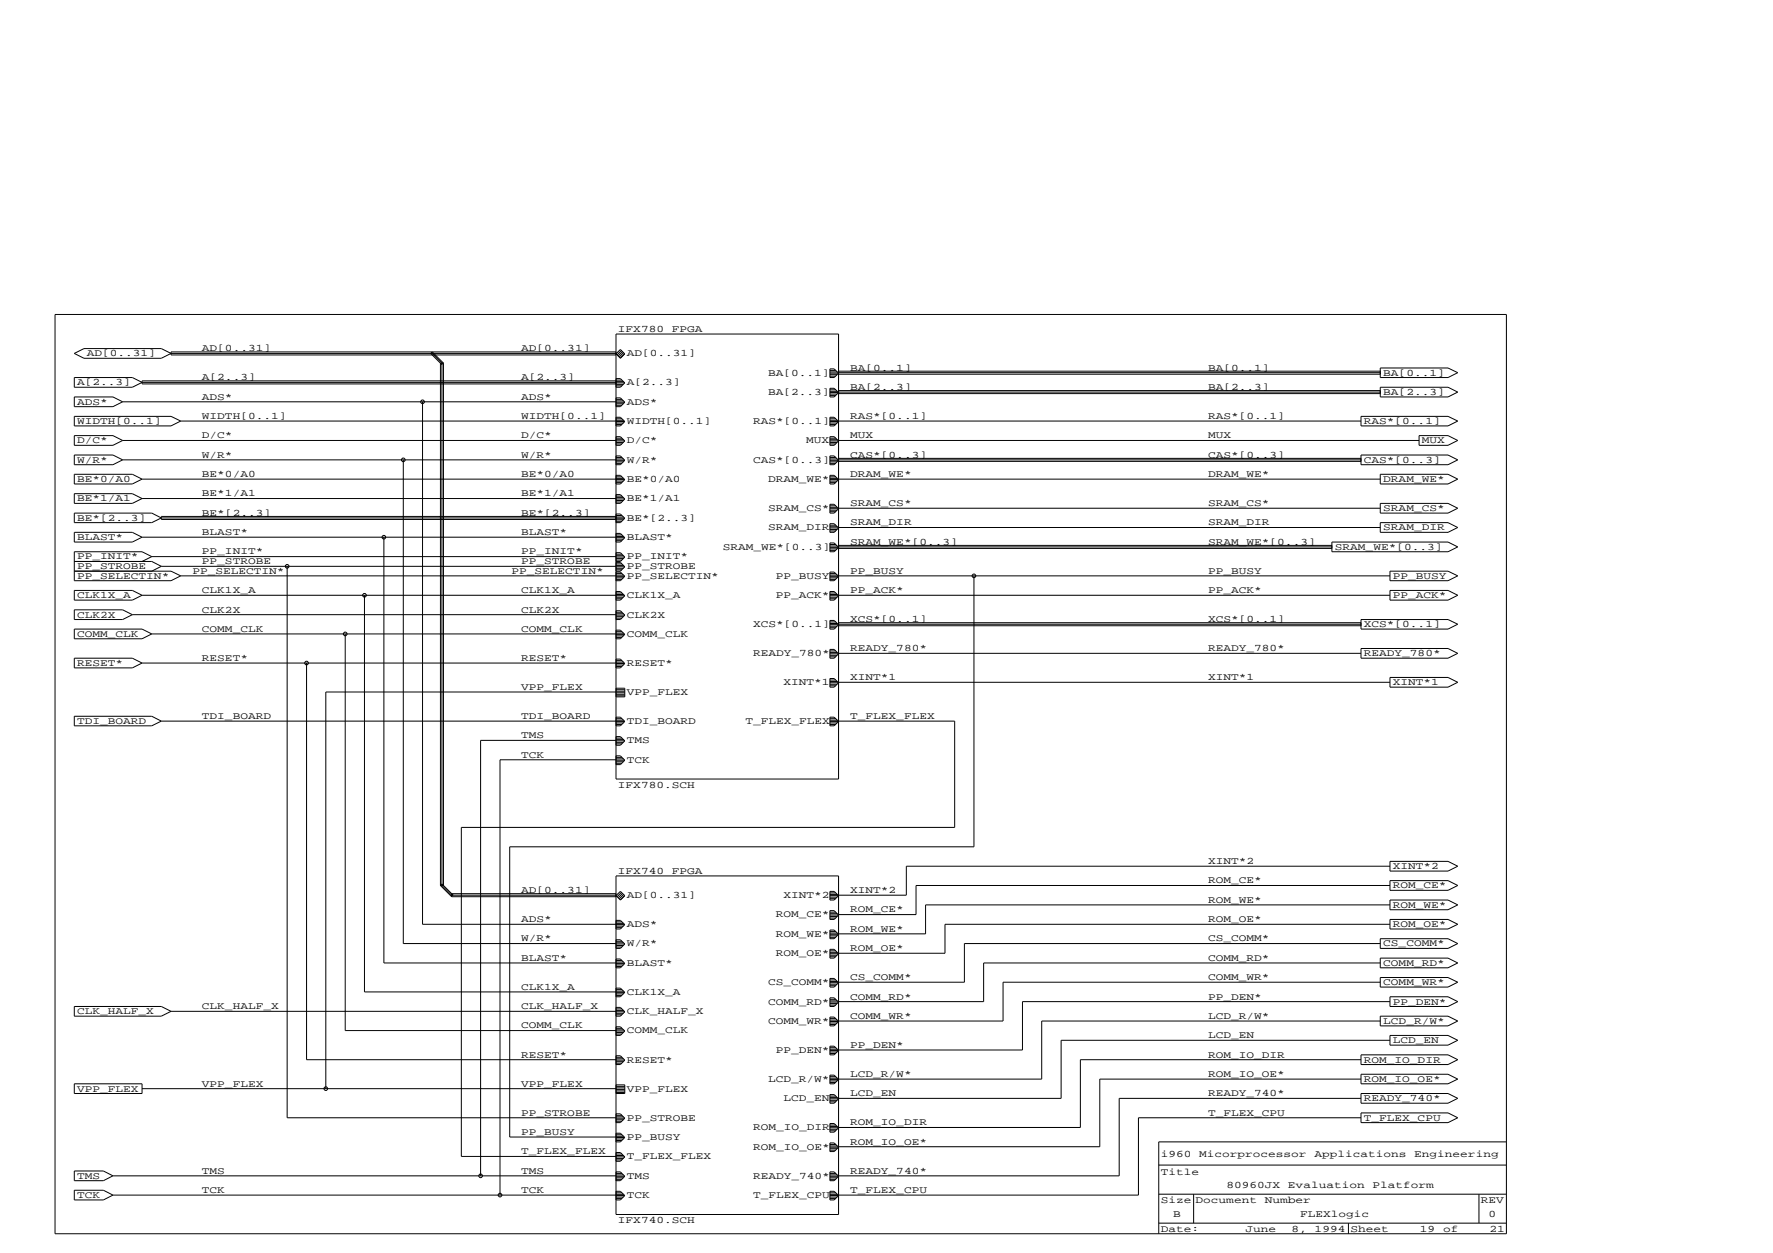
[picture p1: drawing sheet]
<svg xmlns="http://www.w3.org/2000/svg" width="297mm" height="210mm" viewBox="0 0 297 210" stroke-linecap="round" stroke-linejoin="round" font-family="sans-serif">
<g fill="none" stroke="#000" stroke-width=".17">
<path d="M9.2 52.7h243.2v154h-243.2zM12.4 59.2l1.7-.8h12.9l1.7 .8-1.7 .8h-12.9zM28.7 59.2h74.5M72.4 59.2l1.6 1.6v87.5l1.7 1.7h27.5M103.2 56h37.3v74.5h-37.3zM103.2 59h-74.5v.5h74.5M103.9 58.5l.8 .8-.8 .7-.7-.7zM104.1 58.7l-.7 .8M104.3 58.9l-.7 .7M104.5 59.1l-.8 .7M104.6 59.3l-.7 .7M12.4 69.7h16.3l1.6 .8-1.6 .8h-16.3z"/>
<path d="M12.4 63.2h9.8l1.6 .9-1.6 .8h-9.8zM12.4 66.5h6.5l1.6 .8-1.6 .8h-6.5zM12.4 73h6.5l1.6 .8-1.6 .8h-6.5zM12.4 76.2h6.5l1.6 .8-1.6 .9h-6.5zM12.4 79.5h9.8l1.6 .8-1.6 .8h-9.8zM20.5 77h82.7M20.5 67.3h82.7M20.5 73.8h82.7M23.8 64.1h79.4M30.3 70.5h72.9M67.6 77v81.1h35.6M70.8 67.3v87.5h32.4"/>
<path d="M74.3 60.8h-.5v87.5M74.3 60.8l-1.9-1.8-.2 .2 1.8 1.9M74.3 60.8v87.5h-.5M103.2 69.9h.7l.8 .7M103.2 70.2h1M103.2 70.4h1.2M103.2 70.6h1.5M103.2 70.9h1.2M103.2 71.1h1M103.2 63.4h.7l.8 .7M103.2 63.7h1M103.2 63.9h1.2"/>
<path d="M103.2 64.1h1.5M103.2 64.4h1.2M103.2 64.6h1M103.2 66.6h.7l.8 .8M103.2 66.9h1M103.2 67.2h1.2M103.2 67.4h1.5M103.2 67.6h1.2M103.2 67.9h1M103.2 73.2h.7l.8 .7M103.2 73.4h1M103.2 73.7h1.2"/>
<path d="M103.2 73.9h1.5M103.2 74.1h1.2M103.2 74.4h1M103.2 76.4h.7l.8 .7M103.2 76.6h1M103.2 76.9h1.2M103.2 77.1h1.5M103.2 77.4h1.2M103.2 77.6h1M103.2 79.6h.7l.8 .7M103.2 79.9h1M103.2 63.8h-79.4v.5h79.4"/>
<path d="M104.7 70.6l-.8 .7h-.7M104.7 64.1l-.8 .8h-.7M104.7 67.4l-.8 .7h-.7M104.7 73.9l-.8 .7h-.7M104.7 77.1l-.8 .8h-.7M139 69.9h.8l.7 .7-.7 .7h-.8zM139 65h.8l.7 .8-.7 .7h-.8zM139 61.8h.8l.7 .7-.7 .7h-.8zM139 70.2h1M139 70.4h1.3M139 70.6h1.5M139 70.9h1.2"/>
<path d="M139 71.1h1M139 73.2h.8l.7 .7-.7 .7h-.8zM139 73.4h1M139 73.7h1.3M139 73.9h1.5M139 74.1h1.2M139 74.4h1M139 76.4h.8l.7 .7-.7 .8h-.8zM139 76.6h1M139 76.9h1.3M139 77.1h1.5M139 77.4h1.2"/>
<path d="M139 77.6h1M139 79.6h.8l.7 .7-.7 .8h-.8zM139 79.9h1M139 62.1h1M139 62.3h1.3M139 62.5h1.5M139 62.8h1.2M139 63h1M139 65.3h1M139 65.6h1.3M139 65.8h1.5M139 66h1.2"/>
<path d="M139 66.3h1M140.5 77h87.5M140.5 76.8h87.5M140.5 77.3h87.5M140.5 65.7h90.7M140.5 65.4h90.7M140.5 65.9h90.7M140.5 62.4h90.7M140.5 62.2h90.7M140.5 62.7h90.7M140.5 70.5h87.5M140.5 73.8h97.2"/>
<path d="M228 69.7h14.6l1.6 .8-1.6 .8h-14.6zM228 76.2h14.6l1.6 .8-1.6 .9h-14.6zM231.2 61.6h11.4l1.6 .8-1.6 .8h-11.4zM231.2 64.9h11.4l1.6 .8-1.6 .8h-11.4zM231.2 79.5h11.4l1.6 .8-1.6 .8h-11.4zM237.7 73h4.9l1.6 .8-1.6 .8h-4.9zM12.4 82.7h9.8l1.6 .8-1.6 .8h-9.8zM12.4 86h13l1.6 .8-1.6 .8h-13zM12.4 89.2h9.8l1.6 .8-1.6 .8h-9.8zM12.4 95.7h16.3l1.6 .8M12.4 98.9h9.8l1.6 .8-1.6 .8h-9.8zM12.4 94.1h13l1.6 .8"/>
<path d="M23.8 80.3h79.4M23.8 83.5h79.4M23.8 90h79.4M23.8 99.7h79.4M25.4 93.2l-1.6-.8h-11.4v4.9h16.3l1.6-.8M25.4 93.2l-1.6 .9M25.4 93.2h77.8M27 94.9l-1.6 .8M27 86.8h76.2M27 94.9h76.2M30.3 96.5h72.9M48.1 94.9v92.3h55.1"/>
<path d="M61.1 99.7v66.5h42.1M64.3 90v71.3h38.9M103.2 80.1h1.2M103.2 80.3h1.5M103.2 80.6h1.2M103.2 80.8h1M103.2 82.9h.7l.8 .7M103.2 83.1h1M103.2 83.4h1.2M103.2 83.6h1.5M103.2 83.8h1.2M103.2 84.1h1"/>
<path d="M103.2 86.1h.7l.8 .7M103.2 86.4h1M103.2 86.6h1.2M103.2 86.8h1.5M103.2 87.1h1.2M103.2 87.3h1M103.2 89.4h.7l.8 .7M103.2 89.6h1M103.2 89.9h1.2M103.2 90.1h1.5M103.2 90.3h1.2M103.2 90.6h1"/>
<path d="M103.2 94.2h.7l.8 .7M103.2 94.5h1M103.2 94.7h1.2M103.2 94.9h1.5M103.2 95.2h1.2M103.2 95.5h1M103.2 99.1h.7l.8 .7M103.2 99.3h1M103.2 99.6h1.2M103.2 99.8h1.5M103.2 95.8h.7l.8 .7M103.2 96.1h1"/>
<path d="M103.2 96.3h1.2M103.2 96.5h1.5M103.2 96.8h1.2M103.2 97.1h1M103.2 92.6h.7l.8 .7M103.2 92.8h1M103.2 93.1h1.2M103.2 93.3h1.5M103.2 93.6h1.2M103.2 93.8h1M103.2 86.5h-76.2v.5h76.2M104.7 80.3l-.8 .8h-.7"/>
<path d="M104.7 83.6l-.8 .7h-.7M104.7 86.8l-.8 .8h-.7M104.7 90.1l-.8 .7h-.7M104.7 94.9l-.8 .8h-.7M104.7 99.8l-.8 .7h-.7M104.7 96.5l-.8 .8h-.7M104.7 93.3l-.8 .8h-.7M139 80.1h1.3M139 80.3h1.5M139 80.6h1.2M139 80.8h1M139 99.1h.8l.7 .7-.7 .7h-.8z"/>
<path d="M139 99.3h1M139 99.6h1.3M139 99.8h1.5M139 84.5h.8l.7 .7-.7 .8h-.8zM139 87.7h.8l.7 .7-.7 .8h-.8zM139 91h.8l.7 .7-.7 .7h-.8zM139 95.8h.8l.7 .7-.7 .8h-.8zM139 84.7h1M139 85h1.3M139 85.2h1.5M139 85.5h1.2M139 85.7h1"/>
<path d="M139 88h1M139 88.2h1.3M139 88.4h1.5M139 88.7h1.2M139 89h1M139 91.2h1M139 91.5h1.3M139 91.7h1.5M139 91.9h1.2M139 92.2h1M139 96.1h1M139 96.3h1.3"/>
<path d="M139 96.5h1.5M139 96.8h1.2M139 97.1h1M140.5 91.6h82.6M140.5 91.4h82.6M140.5 91.9h82.6M140.5 80.3h90.7M140.5 96.5h92.4M140.5 99.7h92.4M140.5 88.4h90.7M140.5 85.1h90.7M163.2 96.5v45.4h-77.8v48.6h17.8"/>
<path d="M223.1 90.8h19.5l1.6 .8-1.6 .8h-19.5zM231.2 84.3h11.4l1.6 .8-1.6 .9h-11.4zM231.2 87.6h11.4l1.6 .8-1.6 .8h-11.4zM232.9 95.7h9.7l1.6 .8-1.6 .8h-9.7zM232.9 98.9h9.7l1.6 .8-1.6 .8h-9.7zM12.4 102.2h8.1l1.7 .8-1.7 .8h-8.1zM12.4 105.4h11.4l1.6 .8-1.6 .8h-11.4zM12.4 110.3h9.8l1.6 .8-1.6 .8h-9.8zM12.4 120h13l1.6 .8-1.6 .8h-13zM22.2 103h81M23.8 111.1h79.4M25.4 106.2h77.8"/>
<path d="M51.4 111.1v66.4h51.8M57.8 106.2v66.4h45.4M103.2 100.1h1.2M103.2 100.3h1M103.2 102.3h.7l.8 .7M103.2 102.6h1M103.2 102.8h1.2M103.2 103h1.5M103.2 103.3h1.2M103.2 103.6h1M103.2 105.6h.7l.8 .7M103.2 105.8h1"/>
<path d="M103.2 106.1h1.2M103.2 106.3h1.5M103.2 106.5h1.2M103.2 106.8h1M103.2 110.4h.7l.8 .8M103.2 110.7h1M103.2 110.9h1.2M103.2 111.2h1.5M103.2 111.4h1.2M103.2 111.7h1M103.2 115.3h1.5v1.4h-1.5M103.2 115.5h1.5"/>
<path d="M103.2 115.8h1.5M103.2 116.1h1.5M103.2 116.3h1.5M103.2 116.6h1.5M103.2 115.9h-48.6v66.5M104.7 103l-.8 .8h-.7M104.7 106.3l-.8 .7h-.7M104.7 111.2l-.8 .7h-.7M139 100.1h1.2M139 100.3h1M139 103.9h.8l.7 .7-.7 .8h-.8zM139 108.8h.8l.7 .7-.7 .8h-.8z"/>
<path d="M139 113.7h.8l.7 .7-.7 .7h-.8zM139 104.2h1M139 104.4h1.3M139 104.6h1.5M139 104.9h1.2M139 105.2h1M139 109h1M139 109.3h1.3M139 109.5h1.5M139 109.8h1.2M139 110h1M139 113.9h1"/>
<path d="M139 114.2h1.3M139 114.4h1.5M139 114.6h1.2M139 114.9h1M140.5 104.6h87.5M140.5 104.3h87.5M140.5 104.8h87.5M140.5 114.3h92.4M140.5 109.4h87.5M228 103.8h14.6l1.6 .8-1.6 .8h-14.6zM228 108.6h14.6l1.6 .8-1.6 .9h-14.6zM232.9 113.5h9.7l1.6 .8-1.6 .8h-9.7z"/>
<path d="M27 120.8h76.2M103.2 120.1h.7l.8 .8M103.2 120.4h1M103.2 120.7h1.2M103.2 120.9h1.5M103.2 121.1h1.2M103.2 121.4h1M103.2 123.4h.7l.8 .7M103.2 123.6h1M103.2 123.9h1.2M103.2 124.1h1.5M103.2 124.4h1.2"/>
<path d="M103.2 124.6h1M103.2 126.6h.7l.8 .8M103.2 126.9h1M103.2 127.1h1.2M103.2 127.4h1.5M103.2 127.6h1.2M103.2 127.9h1M103.2 124h-22.7v73M103.2 127.3h-19.4v72.9M104.7 120.9l-.8 .7h-.7M104.7 124.1l-.8 .7h-.7M104.7 127.4l-.8 .7h-.7"/>
<path d="M139 120.1h.8l.7 .8-.7 .7h-.8zM139 120.4h1M139 120.7h1.3M139 120.9h1.5M139 121.1h1.2M139 121.4h1M140.5 120.8h19.4v17.8h-82.6v55.1h25.9M73.8 148.3l.2-.2 1.9 1.9M73.8 148.3l1.9 1.9M75.7 150.2h27.5M103.2 146.7h37.3v56.8h-37.3zM103.2 150l.7-.7 .8 .7-.8 .8z"/>
<path d="M103.2 154.2h.7l.8 .7M103.2 154.4h1M103.2 154.7h1.2M103.2 154.9h1.5M103.2 155.1h1.2M103.2 155.4h1M103.2 157.4h.7l.8 .7M103.2 157.7h1M103.2 157.9h1.2M103.2 158.1h1.5M103.2 158.4h1.2M103.2 158.6h1"/>
<path d="M103.2 149.7h-27.5v.5M104.1 149.5l-.7 .7M104.3 149.7l-.7 .7M104.5 149.9l-.8 .7M104.6 150l-.7 .7M104.7 154.9l-.8 .7h-.7M104.7 158.1l-.8 .8h-.7M139 149.3h.8l.7 .7-.7 .8h-.8zM139 152.6h.8l.7 .7-.7 .7h-.8zM139 155.8h.8l.7 .7-.7 .8h-.8zM139 159h.8l.7 .8-.7 .7h-.8zM139 152.8h1"/>
<path d="M139 153.1h1.3M139 153.3h1.5M139 153.5h1.2M139 153.8h1M139 156.1h1M139 156.3h1.3M139 156.5h1.5M139 156.8h1.2M139 157h1M139 159.3h1M139 159.5h1.3M139 159.8h1.5"/>
<path d="M139 149.6h1M139 149.8h1.3M139 150h1.5M139 150.3h1.2M139 150.5h1M231.2 157.3h11.4l1.6 .8-1.6 .8h-11.4zM231.2 158.1h-69.6v6.4h-21.1M232.9 144.3h9.7l1.6 .8-1.6 .8h-9.7zM232.9 147.5h9.7l1.6 .8-1.6 .8h-9.7zM232.9 150.8h9.7l1.6 .8-1.6 .8h-9.7zM232.9 154h9.7l1.6 .8-1.6 .8h-9.7zM232.9 145.1h-81.1v4.9h-11.3"/>
<path d="M232.9 148.3h-79.4v4.9h-13M232.9 154.8h-74.6v4.9h-17.8M232.9 151.6h-77.8v4.8h-14.6M12.4 168.6h14.6l1.7 .8-1.7 .8h-14.6zM28.7 169.4h74.5M103.2 160.7h.7l.8 .7M103.2 160.9h1M103.2 161.2h1.2M103.2 161.4h1.5M103.2 161.6h1.2M103.2 161.9h1M103.2 165.5h.7l.8 .7"/>
<path d="M103.2 165.8h1M103.2 166h1.2M103.2 166.2h1.5M103.2 166.5h1.2M103.2 166.8h1M103.2 168.8h.7l.8 .7M103.2 169h1M103.2 169.3h1.2M103.2 169.5h1.5M103.2 169.7h1.2M103.2 170h1M103.2 172h.7l.8 .7"/>
<path d="M103.2 172.3h1M103.2 172.5h1.2M103.2 172.7h1.5M103.2 173h1.2M103.2 173.2h1M103.2 176.9h.7l.8 .7M103.2 177.1h1M103.2 177.4h1.2M103.2 177.6h1.5M103.2 177.9h1.2M103.2 178.1h1M104.7 161.4l-.8 .7h-.7"/>
<path d="M104.7 166.2l-.8 .8h-.7M104.7 169.5l-.8 .7h-.7M104.7 172.7l-.8 .8h-.7M104.7 177.6l-.8 .7h-.7M139 163.9h.8l.7 .7-.7 .8h-.8zM139 167.2h.8l.7 .7-.7 .7h-.8zM139 170.4h.8l.7 .7-.7 .8h-.8zM139 175.3h.8l.7 .7-.7 .7h-.8zM139 160h1.2M139 160.3h1M139 164.2h1M139 164.4h1.3"/>
<path d="M139 164.6h1.5M139 164.9h1.2M139 165.1h1M139 170.6h1M139 170.9h1.3M139 171.1h1.5M139 171.4h1.2M139 171.6h1M139 167.4h1M139 167.7h1.3M139 167.9h1.5M139 168.1h1.2"/>
<path d="M139 168.4h1M139 175.5h1M139 175.8h1.3M139 176h1.5M139 176.2h1.2M139 176.5h1M228 176.7h14.6l1.6 .8-1.6 .8h-14.6zM228 180h14.6l1.6 .8-1.6 .8h-14.6zM228 177.5h-47v11.4h-40.5M231.2 160.5h11.4l1.6 .8-1.6 .8h-11.4zM231.2 163.8h11.4l1.6 .7-1.6 .9h-11.4zM231.2 170.2h11.4l1.6 .8-1.6 .9h-11.4z"/>
<path d="M231.2 161.3h-66.4v6.5h-24.3M231.2 171h-56.7v9.8h-34M231.2 164.5h-63.2v6.5h-27.5M232.9 167h9.7l1.6 .8-1.6 .8h-9.7zM232.9 173.5h9.7l1.6 .8-1.6 .8h-9.7zM232.9 174.3h-55.1v9.7h-37.3M232.9 167.8h-61.6v8.1h-30.8M12.4 181.6h11.4v1.6h-11.4zM12.4 196.2h4.9l1.6 .8-1.6 .8h-4.9zM12.4 199.4h4.9l1.6 .8-1.6 .8h-4.9zM18.9 197h84.3M23.8 182.4h79.4"/>
<path d="M103.2 181.7h1.5v1.5h-1.5M103.2 199.6h.7l.8 .7M103.2 199.8h1M103.2 196.3h.7l.8 .8M103.2 196.6h1M103.2 196.8h1.2M103.2 197.1h1.5M103.2 197.3h1.2M103.2 197.6h1M103.2 193.1h.7l.8 .7M103.2 193.3h1M103.2 193.6h1.2"/>
<path d="M103.2 193.8h1.5M103.2 194.1h1.2M103.2 194.3h1M103.2 182h1.5M103.2 182.2h1.5M103.2 182.5h1.5M103.2 182.8h1.5M103.2 183h1.5M103.2 186.6h.7l.8 .7M103.2 186.8h1M103.2 187.1h1.2M103.2 187.3h1.5"/>
<path d="M103.2 187.6h1.2M103.2 187.8h1M103.2 189.8h.7l.8 .8M103.2 190.1h1M103.2 190.3h1.2M103.2 190.6h1.5M103.2 190.8h1.2M103.2 191.1h1M104.7 190.6l-.8 .7h-.7M104.7 197.1l-.8 .7h-.7M104.7 193.8l-.8 .7h-.7M104.7 187.3l-.8 .8h-.7"/>
<path d="M139 180.1h.8l.7 .7-.7 .8h-.8zM139 183.4h.8l.7 .7-.7 .7h-.8zM139 188.2h.8l.7 .7-.7 .8h-.8zM139 191.5h.8l.7 .7-.7 .7h-.8zM139 196.3h.8l.7 .8-.7 .7h-.8zM139 199.6h.8l.7 .7-.7 .7h-.8zM139 199.8h1M139 196.6h1M139 196.8h1.3M139 197.1h1.5M139 197.3h1.2M139 197.6h1"/>
<path d="M139 183.6h1M139 183.9h1.3M139 184.1h1.5M139 184.3h1.2M139 184.6h1M139 180.4h1M139 180.6h1.3M139 180.8h1.5M139 181.1h1.2M139 181.3h1M139 191.7h1M139 192h1.3"/>
<path d="M139 192.2h1.5M139 192.4h1.2M139 192.7h1M139 188.5h1M139 188.7h1.3M139 188.9h1.5M139 189.2h1.2M139 189.4h1M194.1 195.2h58.2M228 183.2h14.6l1.6 .8-1.6 .8h-14.6zM228 186.4h14.6l1.6 .8-1.6 .9h-14.6zM228 187.2h-37.3v13h-50.2"/>
<path d="M228 184h-40.5v13h-47M228 180.8h-43.7v11.3h-43.8M252.3 191.3h-58.2v15.4M18.9 200.2h84.3M103.2 200.1h1.2M103.2 200.3h1.5M103.2 200.5h1.2M103.2 200.8h1M104.7 200.3l-.8 .7h-.7M139 200.1h1.3M139 200.3h1.5M139 200.5h1.2"/>
<path d="M139 200.8h1M194.1 204.9h58.2M194.1 200.1h58.2M200 200.1v4.8M225.9 204.9v1.8M247.8 200.1v4.8"/>
<circle cx="67.6" cy="77" r=".3"/>
<circle cx="70.8" cy="67.3" r=".3"/>
<circle cx="48.1" cy="94.9" r=".3"/>
<circle cx="61.1" cy="99.7" r=".3"/>
<circle cx="64.3" cy="90" r=".3"/>
<circle cx="163.2" cy="96.5" r=".3"/>
<circle cx="51.4" cy="111.1" r=".3"/>
<circle cx="57.8" cy="106.2" r=".3"/>
<circle cx="54.6" cy="182.4" r=".3"/>
<circle cx="80.5" cy="197" r=".3"/>
<circle cx="83.8" cy="200.2" r=".3"/>
</g>
<g font-size="1.7">
<text x="14.6" y="59.7">AD[0..31]</text>
<text x="33.8" y="58.9">AD[0..31]</text>
<text x="87.3" y="58.9">AD[0..31]</text>
<text x="103.5" y="55.6">IFX780</text>
<text x="105" y="59.7">AD[0..31]</text>
<text x="112.5" y="55.6">FPGA</text>
<text x="12.9" y="64.5">A[2..3]</text>
<text x="33.8" y="63.7">A[2..3]</text>
<text x="87.3" y="63.7">A[2..3]</text>
<text x="105" y="64.5">A[2..3]</text>
<text x="128.7" y="62.9">BA[0..1]</text>
<text x="142.4" y="65.3">BA[2..3]</text>
<text x="142.4" y="62.1">BA[0..1]</text>
<text x="202.4" y="65.3">BA[2..3]</text>
<text x="202.4" y="62.1">BA[0..1]</text>
<text x="231.7" y="62.9">BA[0..1]</text>
<text x="12.9" y="67.8">ADS*</text>
<text x="12.9" y="71">WIDTH[0..1]</text>
<text x="33.8" y="67">ADS*</text>
<text x="33.8" y="70.2">WIDTH[0..1]</text>
<text x="87.3" y="67">ADS*</text>
<text x="87.3" y="70.2">WIDTH[0..1]</text>
<text x="105" y="71">WIDTH[0..1]</text>
<text x="105" y="67.8">ADS*</text>
<text x="126.2" y="71">RAS*[0..1]</text>
<text x="128.7" y="66.2">BA[2..3]</text>
<text x="142.4" y="70.2">RAS*[0..1]</text>
<text x="202.4" y="70.2">RAS*[0..1]</text>
<text x="228.5" y="71">RAS*[0..1]</text>
<text x="231.7" y="66.2">BA[2..3]</text>
<text x="12.9" y="74.3">D/C*</text>
<text x="12.9" y="77.5">W/R*</text>
<text x="33.8" y="73.4">D/C*</text>
<text x="33.8" y="76.7">W/R*</text>
<text x="87.3" y="73.4">D/C*</text>
<text x="87.3" y="76.7">W/R*</text>
<text x="105" y="74.3">D/C*</text>
<text x="105" y="77.5">W/R*</text>
<text x="126.2" y="77.5">CAS*[0..3]</text>
<text x="135.1" y="74.3">MUX</text>
<text x="142.4" y="76.7">CAS*[0..3]</text>
<text x="142.4" y="73.4">MUX</text>
<text x="202.4" y="76.7">CAS*[0..3]</text>
<text x="202.4" y="73.4">MUX</text>
<text x="228.5" y="77.5">CAS*[0..3]</text>
<text x="238.2" y="74.3">MUX</text>
<text x="12.9" y="80.7">BE*0/A0</text>
<text x="12.9" y="84">BE*1/A1</text>
<text x="33.8" y="79.9">BE*0/A0</text>
<text x="33.8" y="83.2">BE*1/A1</text>
<text x="87.3" y="79.9">BE*0/A0</text>
<text x="87.3" y="83.2">BE*1/A1</text>
<text x="105" y="80.7">BE*0/A0</text>
<text x="105" y="84">BE*1/A1</text>
<text x="128.7" y="80.7">DRAM_WE*</text>
<text x="142.4" y="79.9">DRAM_WE*</text>
<text x="202.4" y="79.9">DRAM_WE*</text>
<text x="231.7" y="80.7">DRAM_WE*</text>
<text x="12.9" y="87.2">BE*[2..3]</text>
<text x="33.8" y="86.4">BE*[2..3]</text>
<text x="33.8" y="89.6">BLAST*</text>
<text x="87.3" y="86.4">BE*[2..3]</text>
<text x="87.3" y="89.6">BLAST*</text>
<text x="105" y="87.2">BE*[2..3]</text>
<text x="128.7" y="85.6">SRAM_CS*</text>
<text x="128.7" y="88.8">SRAM_DIR</text>
<text x="142.4" y="88">SRAM_DIR</text>
<text x="142.4" y="84.8">SRAM_CS*</text>
<text x="202.4" y="88">SRAM_DIR</text>
<text x="202.4" y="84.8">SRAM_CS*</text>
<text x="231.7" y="88.8">SRAM_DIR</text>
<text x="231.7" y="85.6">SRAM_CS*</text>
<text x="12.9" y="90.5">BLAST*</text>
<text x="12.9" y="95.4">PP_STROBE</text>
<text x="12.9" y="93.7">PP_INIT*</text>
<text x="33.8" y="94.5">PP_STROBE</text>
<text x="33.8" y="92.9">PP_INIT*</text>
<text x="87.3" y="94.5">PP_STROBE</text>
<text x="87.3" y="92.9">PP_INIT*</text>
<text x="105" y="90.5">BLAST*</text>
<text x="105" y="95.4">PP_STROBE</text>
<text x="105" y="93.7">PP_INIT*</text>
<text x="121.1" y="92.1">SRAM_WE*[0..3]</text>
<text x="142.4" y="91.3">SRAM_WE*[0..3]</text>
<text x="202.4" y="91.3">SRAM_WE*[0..3]</text>
<text x="223.6" y="92.1">SRAM_WE*[0..3]</text>
<text x="12.9" y="100.2">CLK1X_A</text>
<text x="12.9" y="97">PP_SELECTIN*</text>
<text x="32.2" y="96.1">PP_SELECTIN*</text>
<text x="33.8" y="99.4">CLK1X_A</text>
<text x="85.7" y="96.1">PP_SELECTIN*</text>
<text x="87.3" y="99.4">CLK1X_A</text>
<text x="105" y="100.2">CLK1X_A</text>
<text x="105" y="97">PP_SELECTIN*</text>
<text x="130" y="97">PP_BUSY</text>
<text x="130" y="100.2">PP_ACK*</text>
<text x="142.4" y="96.1">PP_BUSY</text>
<text x="142.4" y="99.4">PP_ACK*</text>
<text x="202.4" y="96.1">PP_BUSY</text>
<text x="202.4" y="99.4">PP_ACK*</text>
<text x="233.3" y="97">PP_BUSY</text>
<text x="233.3" y="100.2">PP_ACK*</text>
<text x="12.9" y="103.5">CLK2X</text>
<text x="12.9" y="106.7">COMM_CLK</text>
<text x="33.8" y="102.6">CLK2X</text>
<text x="33.8" y="105.8">COMM_CLK</text>
<text x="87.3" y="102.6">CLK2X</text>
<text x="87.3" y="105.8">COMM_CLK</text>
<text x="105" y="103.5">CLK2X</text>
<text x="105" y="106.7">COMM_CLK</text>
<text x="126.2" y="105.1">XCS*[0..1]</text>
<text x="142.4" y="104.2">XCS*[0..1]</text>
<text x="202.4" y="104.2">XCS*[0..1]</text>
<text x="228.5" y="105.1">XCS*[0..1]</text>
<text x="12.9" y="111.6">RESET*</text>
<text x="33.8" y="110.7">RESET*</text>
<text x="87.3" y="110.7">RESET*</text>
<text x="105" y="111.6">RESET*</text>
<text x="126.2" y="109.9">READY_780*</text>
<text x="142.4" y="109.1">READY_780*</text>
<text x="142.4" y="113.9">XINT*1</text>
<text x="202.4" y="109.1">READY_780*</text>
<text x="202.4" y="113.9">XINT*1</text>
<text x="228.5" y="109.9">READY_780*</text>
<text x="87.3" y="115.6">VPP_FLEX</text>
<text x="105" y="116.4">VPP_FLEX</text>
<text x="131.2" y="114.8">XINT*1</text>
<text x="233.3" y="114.8">XINT*1</text>
<text x="12.9" y="121.3">TDI_BOARD</text>
<text x="33.8" y="120.4">TDI_BOARD</text>
<text x="87.3" y="123.7">TMS</text>
<text x="87.3" y="120.4">TDI_BOARD</text>
<text x="105" y="121.3">TDI_BOARD</text>
<text x="105" y="124.5">TMS</text>
<text x="124.9" y="121.3">T_FLEX_FLEX</text>
<text x="142.4" y="120.4">T_FLEX_FLEX</text>
<text x="87.3" y="126.9">TCK</text>
<text x="103.5" y="132">IFX780.SCH</text>
<text x="105" y="127.8">TCK</text>
<text x="87.3" y="149.6">AD[0..31]</text>
<text x="103.5" y="146.4">IFX740</text>
<text x="112.5" y="146.4">FPGA</text>
<text x="142.4" y="149.6">XINT*2</text>
<text x="202.4" y="148">ROM_CE*</text>
<text x="202.4" y="144.8">XINT*2</text>
<text x="233.3" y="145.6">XINT*2</text>
<text x="233.3" y="148.8">ROM_CE*</text>
<text x="87.3" y="154.5">ADS*</text>
<text x="105" y="155.3">ADS*</text>
<text x="105" y="150.4">AD[0..31]</text>
<text x="130" y="153.7">ROM_CE*</text>
<text x="131.2" y="150.4">XINT*2</text>
<text x="142.4" y="152.9">ROM_CE*</text>
<text x="202.4" y="154.5">ROM_OE*</text>
<text x="202.4" y="151.2">ROM_WE*</text>
<text x="233.3" y="155.3">ROM_OE*</text>
<text x="233.3" y="152.1">ROM_WE*</text>
<text x="87.3" y="157.7">W/R*</text>
<text x="87.3" y="161">BLAST*</text>
<text x="105" y="158.5">W/R*</text>
<text x="105" y="161.8">BLAST*</text>
<text x="130" y="156.9">ROM_WE*</text>
<text x="130" y="160.2">ROM_OE*</text>
<text x="142.4" y="159.3">ROM_OE*</text>
<text x="142.4" y="156.1">ROM_WE*</text>
<text x="202.4" y="161">COMM_RD*</text>
<text x="202.4" y="157.7">CS_COMM*</text>
<text x="231.7" y="161.8">COMM_RD*</text>
<text x="231.7" y="158.5">CS_COMM*</text>
<text x="87.3" y="165.8">CLK1X_A</text>
<text x="105" y="166.6">CLK1X_A</text>
<text x="128.7" y="165">CS_COMM*</text>
<text x="142.4" y="164.2">CS_COMM*</text>
<text x="142.4" y="167.4">COMM_RD*</text>
<text x="202.4" y="164.2">COMM_WR*</text>
<text x="202.4" y="167.4">PP_DEN*</text>
<text x="231.7" y="165">COMM_WR*</text>
<text x="12.9" y="169.9">CLK_HALF_X</text>
<text x="33.8" y="169.1">CLK_HALF_X</text>
<text x="87.3" y="172.3">COMM_CLK</text>
<text x="87.3" y="169.1">CLK_HALF_X</text>
<text x="105" y="169.9">CLK_HALF_X</text>
<text x="105" y="173.1">COMM_CLK</text>
<text x="128.7" y="171.5">COMM_WR*</text>
<text x="128.7" y="168.3">COMM_RD*</text>
<text x="142.4" y="170.7">COMM_WR*</text>
<text x="202.4" y="173.9">LCD_EN</text>
<text x="202.4" y="170.7">LCD_R/W*</text>
<text x="231.7" y="171.5">LCD_R/W*</text>
<text x="233.3" y="168.3">PP_DEN*</text>
<text x="87.3" y="177.2">RESET*</text>
<text x="105" y="178">RESET*</text>
<text x="130" y="176.4">PP_DEN*</text>
<text x="142.4" y="175.5">PP_DEN*</text>
<text x="202.4" y="177.2">ROM_IO_DIR</text>
<text x="228.5" y="178">ROM_IO_DIR</text>
<text x="233.3" y="174.8">LCD_EN</text>
<text x="12.9" y="182.9">VPP_FLEX</text>
<text x="33.8" y="182">VPP_FLEX</text>
<text x="87.3" y="182">VPP_FLEX</text>
<text x="105" y="182.9">VPP_FLEX</text>
<text x="128.7" y="181.3">LCD_R/W*</text>
<text x="131.2" y="184.5">LCD_EN</text>
<text x="142.4" y="183.6">LCD_EN</text>
<text x="142.4" y="180.4">LCD_R/W*</text>
<text x="202.4" y="183.6">READY_740*</text>
<text x="202.4" y="180.4">ROM_IO_OE*</text>
<text x="228.5" y="184.5">READY_740*</text>
<text x="228.5" y="181.3">ROM_IO_OE*</text>
<text x="87.3" y="186.9">PP_STROBE</text>
<text x="87.3" y="190.1">PP_BUSY</text>
<text x="105" y="187.7">PP_STROBE</text>
<text x="105" y="191">PP_BUSY</text>
<text x="126.2" y="189.4">ROM_IO_DIR</text>
<text x="142.4" y="191.7">ROM_IO_OE*</text>
<text x="142.4" y="188.5">ROM_IO_DIR</text>
<text x="202.4" y="186.9">T_FLEX_CPU</text>
<text x="228.5" y="187.7">T_FLEX_CPU</text>
<text x="12.9" y="197.5">TMS</text>
<text x="33.8" y="196.6">TMS</text>
<text x="87.3" y="196.6">TMS</text>
<text x="87.3" y="193.4">T_FLEX_FLEX</text>
<text x="105" y="197.5">TMS</text>
<text x="105" y="194.2">T_FLEX_FLEX</text>
<text x="126.2" y="197.5">READY_740*</text>
<text x="126.2" y="192.6">ROM_IO_OE*</text>
<text x="142.4" y="196.6">READY_740*</text>
<text x="194.5" y="196.8">Title</text>
<text x="194.5" y="193.9">i960</text>
<text x="200.9" y="193.9">Micorprocessor</text>
<text x="220.2" y="193.9">Applications</text>
<text x="236.9" y="193.9">Engineering</text>
<text x="12.9" y="200.7">TCK</text>
<text x="33.8" y="199.8">TCK</text>
<text x="87.3" y="199.8">TCK</text>
<text x="105" y="200.7">TCK</text>
<text x="126.2" y="200.7">T_FLEX_CPU</text>
<text x="142.4" y="199.8">T_FLEX_CPU</text>
<text x="194.5" y="201.5">Size Document</text>
<text x="196.6" y="203.9">B</text>
<text x="205.5" y="199.1">80960JX</text>
<text x="211.9" y="201.5">Number</text>
<text x="215.8" y="199.1">Evaluation</text>
<text x="217.8" y="203.9">FLEXlogic</text>
<text x="229.9" y="199.1">Platform</text>
<text x="248.1" y="201.5">REV</text>
<text x="249.4" y="203.9">0</text>
<text x="103.5" y="204.9">IFX740.SCH</text>
<text x="194.5" y="206.4">Date:</text>
<text x="208.7" y="206.4">June</text>
<text x="216.4" y="206.4">8,</text>
<text x="220.3" y="206.4">1994 Sheet</text>
<text x="237.9" y="206.4">19</text>
<text x="241.8" y="206.4">of</text>
<text x="249.5" y="206.4">21</text>
</g>
</svg>
